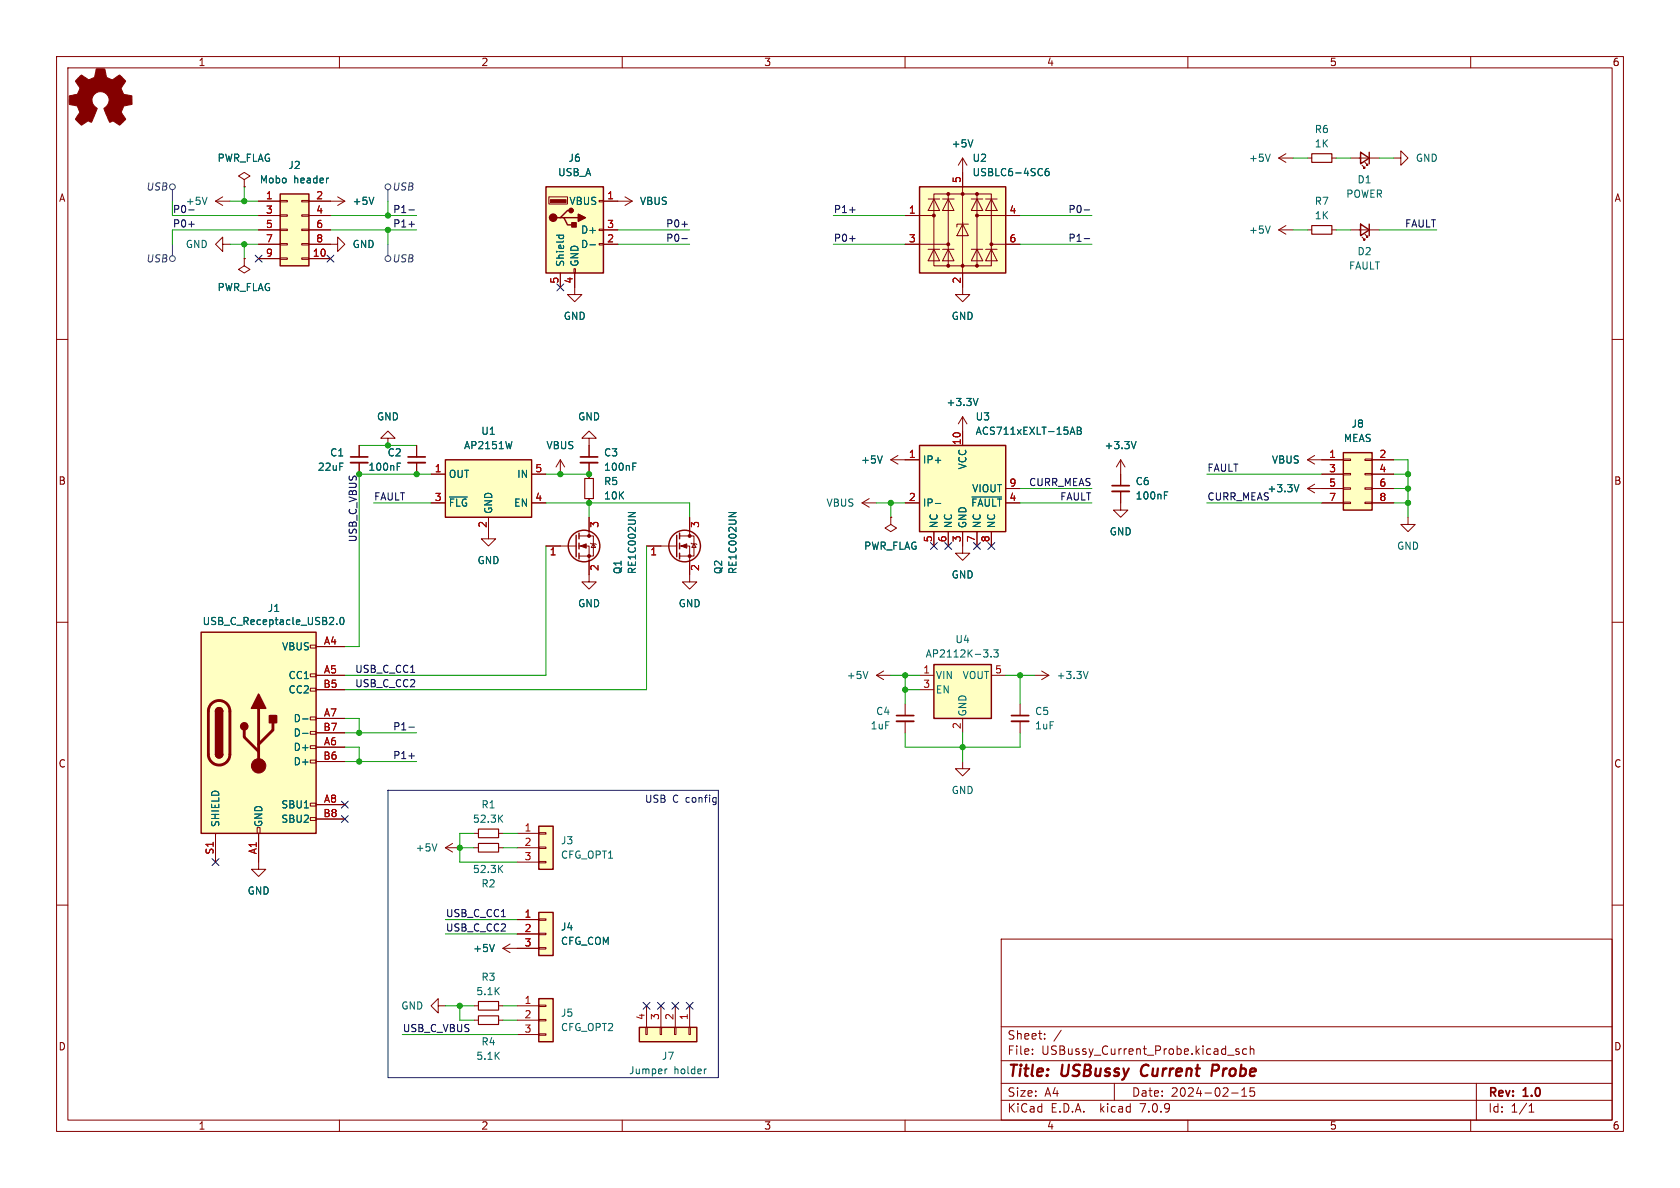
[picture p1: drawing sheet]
<svg xmlns="http://www.w3.org/2000/svg" width="297mm" height="210mm" viewBox="0 0 297 210" stroke-linecap="round" stroke-linejoin="round" font-family="sans-serif">
<g fill="none" stroke="#840000" stroke-width=".18">
<path d="M10 10h277v190h-277zM12 12h273v186h-273zM60 10v2M110 10v2M160 10v2M210 10v2M260 10v2M38.1 35.6h2.5M38.1 35.6l1.3 .7M39.4 34.8l-1.3 .8M43.2 31.8l1-.7-1-.6-1 .6 1 .7v1.2M43.2 33h.1"/>
<path d="M45.7 38.1h3.8M45.7 35.6h3.8M49.5 38h1.3v.2h-1.3zM49.5 35.4h1.3v.3h-1.3zM53.3 38h1.3v.2h-1.3zM53.3 35.4h1.3v.3h-1.3zM54.6 38.1h3.8M54.6 35.6h6.4M59.7 34.8l1.3 .8M61 35.6l-1.3 .7M97 34.8h3.3v1.3h-3.3zM105.9 35.4h.8v.3h-.8z"/>
<path d="M106.7 35.6h5.1M110.5 34.8l1.3 .8M111.8 35.6l-1.3 .7M160 38.1h5.1M164.1 35.2h2M165.1 35.2l1 2h-2zM166.6 35.2h2.1M167.6 34.3h5.1v12.7h-5.1zM167.6 35.2l1.1 2h-2.1zM167.6 34.3h-2.5v12.7h2.5M170.2 39.6l1 2.1h-2zM170.2 27.9v24.2h1.2l-1.2 1.2-1.3-1.2h1.3"/>
<path d="M170.2 27.9l-.8 1.3M170.2 27.9l.7 1.3M171.2 39.6h-2v.5M171.7 35.2h2M172.7 34.3h2.6v12.7h-2.6M172.7 35.2l1 2h-2zM172.7 38.1h7.6M174.2 35.2h2.1M175.3 35.2l1 2h-2.1zM226.1 27.9h2.5M226.1 27.9l1.2 .8M227.3 39.9l-1.2 .7"/>
<path d="M227.3 27.2l-1.2 .7M231.1 27.9h.8M235.5 27.9h.7M238.8 27.9h5M240.8 29.2l.5 .5h-.3h.3v-.2M241.3 28.7l.5 .5h-.2h.2v-.2M246.4 27.9h1.2v-1.2l1.3 1.2-1.3 1.3v-1.3M10 60h2M39.4 43.2v-1.3l-1.3 1.3 1.3 1.3v-1.3h1.2M43.2 45.7v1.3l1 .6-1 .7-1-.7 1-.6M43.2 45.7h.1M45.7 40.6h3.8"/>
<path d="M45.7 43.2h3.8M45.7 45.7h3.8M49.5 45.6h1.3v.2h-1.3zM49.5 43.1h1.3v.2h-1.3zM49.5 40.5h1.3v.3h-1.3zM53.3 45.6h1.3v.2h-1.3zM53.3 43.1h1.3v.2h-1.3zM53.3 40.5h1.3v.3h-1.3zM54.6 43.2h5.1v-1.3l1.3 1.3-1.3 1.3v-1.3M54.6 40.6h3.8M54.6 45.7h3.8M99.1 48.3v2.5"/>
<path d="M101.5 47.5h.2v.8h-.2zM101.6 48.3v3.8h1.3l-1.3 1.2-1.3-1.2h1.3M105.9 43.1h.8v.2h-.8zM105.9 40.5h.8v.3h-.8zM106.7 40.6h2.5M106.7 43.2h2.5M160 43.2h7.6M164.1 44.1h2M165.1 44.1l1 2h-2zM166.6 44.1h2.1M167.6 44.1l1.1 2h-2.1zM171.7 44.1h2"/>
<path d="M172.7 44.1l1 2h-2zM174.2 44.1h2.1M175.3 44.1l1 2h-2.1zM175.3 43.2h5M226.1 40.6h2.5M226.1 40.6l1.2 .8M231.1 40.6h.8M235.5 40.6h.7M238.8 40.6h5M240.8 41.9l.5 .5h-.3h.3v-.2M241.3 41.4l.5 .5h-.2h.2v-.2M285 60h2"/>
<path d="M63.5 78.7v2.1M68.6 77.5h1.2l-1.2-1.3-1.3 1.3h1.3v1.2M73.7 78.7v2.1M104.1 77.5h1.3l-1.3-1.3-1.2 1.3h1.2v3.3M170.2 73.7v5M170.2 73.7l-.8 1.2M170.2 73.7l.7 1.2M63.5 81.8v2M73.7 81.8v2M76.2 88.9h2.5M76.2 83.8h2.5M86.4 91.4v3.9h-1.3l1.3 1.2 1.2-1.2h-1.2"/>
<path d="M94 88.9h2.5M94 83.8h2.5M96.5 96.5h5.4M99.1 81.3l.7 1.3M99.1 81.3v2.5M99.1 81.3l-.8 1.3M102.4 96.5h1.7v6.4h-1.2l1.2 1.2 1.3-1.2h-1.3M102.4 94.7h2.5v3.6h-2.5M104.1 81.8v2.8M104.1 88.1v.8M104.1 91.4v3.3M104.4 96l.1 .1h.8l.1 .2"/>
<path d="M104.9 96.1l.4 .7h-.8zM114.3 96.5h5.3M120.1 96.5h1.8v6.4h-1.3l1.3 1.2 1.3-1.2h-1.3M120.1 94.7h2.6v3.6h-2.6M121.9 91.4v3.3M122.2 96l.1 .1h.8l.1 .2M122.7 96.1l.4 .7h-.8zM152.4 88.9l1.3 .8M152.4 88.9h2.5M153.7 88.1l-1.3 .8M157.5 91.4v1.3l1 .6-1 .7-1-.7 1-.6M157.5 91.4h.1"/>
<path d="M157.5 81.3h5.1M157.5 81.3l1.2 .7M158.7 80.5l-1.2 .8M160 88.9h2.6M165.1 94v2.5M167.6 94v2.5M170.2 94v3.8h1.2l-1.2 1.3-1.3-1.3h1.3M172.7 94v2.5M175.3 94v2.5M177.8 88.9h2.5M177.8 86.4h2.5M198.1 86.9v3.3h1.3l-1.3 1.2-1.3-1.2h1.3"/>
<path d="M198.1 81.3v4.6M198.1 81.3l-.7 1.3M198.1 81.3l.8 1.3M231.1 81.3h6.4M231.1 86.4h6.4M231.1 81.3l1.3 .7M231.1 86.4l1.3 .7M232.4 80.5l-1.3 .8M232.4 85.6l-1.3 .8M233.7 88.9h3.8M233.7 83.8h3.8M237.5 88.8h1.3v.2h-1.3z"/>
<path d="M237.5 86.2h1.3v.3h-1.3zM237.5 83.7h1.3v.2h-1.3zM237.5 81.2h1.3v.2h-1.3zM241.3 88.8h1.3v.2h-1.3zM241.3 86.2h1.3v.3h-1.3zM241.3 83.7h1.3v.2h-1.3zM241.3 81.2h1.3v.2h-1.3zM242.6 88.9h3.8M242.6 83.8h3.8M242.6 81.3h3.8M242.6 86.4h3.8M248.9 91.4v1.3h1.3l-1.3 1.3-1.3-1.3h1.3"/>
<path d="M10 110h2M54.9 119.1h1v.5h-1zM54.9 114h1v.6h-1zM55.9 119.4h5.1M55.9 114.3h5.1M154.9 119.4h2.6M154.9 119.4l1.3 .7M156.2 118.6l-1.3 .8M162.6 119.4h2.5M175.3 119.4h2.5M182.9 119.4h2.5M184.1 118.6l1.3 .8"/>
<path d="M185.4 119.4l-1.3 .7M285 110h2M54.9 134.4h1v.5h-1zM54.9 131.8h1v.5h-1zM54.9 129.3h1v.5h-1zM54.9 126.7h1v.6h-1zM54.9 121.7h1v.5h-1zM55.9 121.9h5.1M55.9 132.1h5.1M55.9 127h5.1M55.9 134.6h5.1M55.9 129.5h5.1"/>
<path d="M160 124.5v2M160 127.5v2M162.6 121.9h2.5M170.2 134.6v1.3h1.2l-1.2 1.3-1.3-1.3h1.3M170.2 127v2.5M180.3 124.5v2M180.3 127.5v2M10 160h2M38.1 147.3v5.1M45.5 146.3h.5v1h-.5zM45.7 147.3v6.4h1.3l-1.3 1.2-1.3-1.2h1.3M54.9 144.5h1v.5h-1z"/>
<path d="M54.9 142h1v.5h-1zM55.9 142.2h5.1M55.9 144.8h5.1M78.7 149.9h2.6M78.7 149.9l1.3 .7M80 149.1l-1.3 .8M83.8 147.3h.8M83.8 149.9h.8M88.1 147.3h.8M88.1 149.9h.8M91.4 147.3h3.8M91.4 149.9h3.8"/>
<path d="M91.4 152.4h3.8M95.2 152.3h1.3v.2h-1.3zM95.2 149.7h1.3v.3h-1.3zM95.2 147.2h1.3v.2h-1.3zM285 160h2M77.5 177.8v-1.3l-1.3 1.3 1.3 1.3v-1.3h1.2M83.8 177.8h.8M88.1 177.8h.8M88.9 167.6h6.3M88.9 167.6l1.3 .8M90.2 166.9l-1.3 .7M91.4 162.6h3.8"/>
<path d="M91.4 165.1h3.8M91.4 177.8h3.8M95.2 167.5h1.3v.3h-1.3zM95.2 165h1.3v.2h-1.3zM95.2 162.4h1.3v.3h-1.3zM95.2 177.7h1.3v.2h-1.3zM114.3 177.8v3.8M116.8 177.8v3.8M119.4 177.8v3.8M121.9 177.8v3.8M177 166h108v32h-108zM60 198v2"/>
<path d="M83.8 180.3h.8M88.1 180.3h.8M91.4 180.3h3.8M91.4 182.9h3.8M95.2 182.8h1.3v.2h-1.3zM95.2 180.2h1.3v.3h-1.3zM110 198v2M114.2 181.6h.2v1.3h-.2zM116.7 181.6h.3v1.3h-.3zM119.3 181.6h.2v1.3h-.2zM121.8 181.6h.2v1.3h-.2zM160 198v2"/>
<path d="M177 194.5h108M177 191.5h108M177 187.5h108M177 181.5h108M182.5 186.3v.1M182.5 185.5v.1M184.7 183.6v.1M184.7 182.8v.1M187.6 182.1l-1.3 2M197 191.5v3M210 198v2M217 186.5h1.2"/>
<path d="M217.7 193.2h1.2M219 185.5l-.3-.1-.2 .2v.2l.5 .2v.3h-.5M219.5 193.8h.9M219.5 192.7l.5-.4v1.5M220.4 185.5l-.4-.1-.3 .3v.4l.1 .2h.6M221 185.5l.2-.1 .4 .1 .1 .9M221 184.9v1.5M221.7 192.3h-.7v.7l.2-.1h.5l.1 .3-.1 .5-.2 .1-.5-.1M260 198v2M261 191.5v6.5M270.3 196.6h.9M270.3 195.5l.4-.4v1.5"/>
</g>
<path d="M202 188.5a1.27 1.27 0 0 0 0 1.6M215.2 188.2h-.8l-.2 2M215.2 189.2l-.9 .1" fill="none" stroke="#840000" stroke-width=".4"/>
<path d="M231.9 39.9h3.6v1.5h-3.6zM231.9 27.2h3.6v1.5h-3.6zM103.4 84.6h1.5v3.5h-1.5zM84.6 146.6h3.5v1.5h-3.5zM84.6 149.1h3.5v1.5h-3.5zM84.6 179.6h3.5v1.5h-3.5zM84.6 177h3.5v1.6h-3.5z" fill="none" stroke="#840000" stroke-width=".2"/>
<g fill="#ffffc2" stroke="#ffffc2" stroke-width=".18">
<path d="M165.1 117.5h10.2v9.5h-10.2z"/>
<path d="M162.6 33h15.2v15.3h-15.2z"/>
<path d="M95.2 146.1h2.6v7.6h-2.6z"/>
<path d="M78.7 81.3h15.3v10.1h-15.3z"/>
<path d="M237.5 80h5.1v10.2h-5.1z"/>
<path d="M162.6 78.7h15.2v15.3h-15.2z"/>
<path d="M95.2 161.3h2.6v7.6h-2.6z"/>
<path d="M95.2 176.5h2.6v7.7h-2.6z"/>
<path d="M113 181.6h10.2v2.6h-10.2z"/>
<path d="M35.6 111.8h20.3v35.5h-20.3z"/>
<path d="M96.5 33h10.2v15.3h-10.2z"/>
<path d="M49.5 34.3h5.1v12.7h-5.1z"/>
</g>
<g fill="none" stroke="#840000" stroke-width=".25">
<path d="M49.5 34.3h5.1v12.7h-5.1zM96.5 33h10.2v15.3h-10.2zM99.1 38.5h.6l.6 1.3h1.3M99.7 38.5h2.5M101 37.2h-.7l-1.2 1.3h-.7M162.6 33h15.2v15.3h-15.2zM240.5 26.9l1.6 1-1.6 1.1zM240.5 39.6l1.6 1-1.6 1.1zM242.1 26.9v2.1M242.1 39.6v2.1M162.6 78.7h15.2v15.3h-15.2zM78.7 81.3h15.3v10.1h-15.3z"/>
<path d="M101.9 94.6v3.8M102.4 94.2v1.1M102.4 96v1M102.4 97.8v1M119.6 94.6v3.8M120.1 94.2v1.1M120.1 96v1M120.1 97.8v1M237.5 80h5.1v10.2h-5.1zM35.6 111.8h20.3v35.5h-20.3zM165.1 117.5h10.2v9.5h-10.2zM38.1 133.4a.64 .64 0 0 0 .6 .6 .64 .64 0 0 0 .7-.6"/>
<path d="M38.1 125.7a.64 .64 0 0 1 .6-.6 .64 .64 0 0 1 .7 .6M95.2 146.1h2.6v7.6h-2.6zM95.2 161.3h2.6v7.6h-2.6zM95.2 176.5h2.6v7.7h-2.6zM113 181.6h10.2v2.6h-10.2z"/>
<circle cx="103.3" cy="96.5" r="2.79"/>
<circle cx="121" cy="96.5" r="2.79"/>
</g>
<g fill="none" stroke="#006464" stroke-width=".18">
<path d="M36.6 34.9l-.4 1.2M58 31.5h.1M66.1 34.9l-.4 1.2M172 24.7l-.4 1.3M185.4 29.8l-.4 .1a.85 .85 0 0 0 0 1.2l.4-.2 .1-.4-.3-.2h-.3l-.1 .2M224.6 39.9l-.5 1.3M224.6 27.2l-.5 1.3M98.4 41.6h1.2M98.9 41.6l-.1 .3M99.6 41.6v.3M104.3 43.3h1M90.5 78l-.3 1.3"/>
<path d="M172.9 70.4l-.4 1.3M189.3 76.4h.6M189.6 75.5l.4 1.3M190.4 75.5h.5l.2 .3-.2 .3 .2 .1 .1 .3-.3 .3h-.5zM190.4 76.1h.5M200.8 78l-.4 1.3M70.2 82.5h.4M70.2 81.9h.6M79.5 87.9h3.1M111.1 90.6h1.2l-1.2 .7M111.9 82.5h.4M111.9 81.9h.6"/>
<path d="M128.8 90.6h1.3l-1.3 .7M156 80.6l-.4 1.3M165.3 89h1M171.8 87.9h5.3M205.9 87.6h.4M205.9 86.9h.6M229.6 85.7l-.4 1.2M59.5 110.3v.1M60.2 109.3l.2-.2a.68 .68 0 0 1 .4 .7 .68 .68 0 0 1-.4 .6l-.2-.1-.1-.4zM153.4 118.7l-.4 1.3M173.9 114.9h.8l-.5 .5M174.6 115.5v.5"/>
<path d="M175.2 116v.1M175.7 114.9h.8l-.5 .5 .4 .1v.5l-.2 .1-.5-.1M192.4 118.7l-.5 1.3M53.5 127.1h1M53.5 129.6h1M77.2 149.2l-.4 1.2M88.3 144.6l.6 .8M88.3 153.5l.6 .7M88.9 144.1l-.8 .7M88.9 153l-.8 .7M87.4 166.9l-.4 1.3M117.9 189l-.3 .1"/>
<path d="M124.9 189h-.3"/>
</g>
<path d="M62 81.8h3M72.1 81.8h3.1M102.6 81.8h3.1M196.6 86.9h3M158.5 127.5h3M178.8 127.5h3.1" fill="none" stroke="#840000" stroke-width=".33"/>
<path d="M62 80.8h3M72.1 80.8h3.1M102.6 80.8h3.1M196.6 85.9h3M158.5 126.5h3M178.8 126.5h3.1" fill="none" stroke="#840000" stroke-width=".3"/>
<g fill="#840000" stroke="#840000" stroke-width=".18">
<path d="M102.6 96.5l1-.4v.8z"/>
<path d="M120.4 96.5l1-.4v.8z"/>
<path d="M97.3 35.3h2.8v.5h-2.8z"/>
<path d="M13.8 13.8l.6-.5 .9 .5a.62 .62 0 0 0 1 0h.2a1.62 1.62 0 0 0 .5-1.4l.1-.2h1.4l.2 .8a.74 .74 0 0 0 .7 .9l.5 .2 1.3-.8 1 1-.4 .7a.75 .75 0 0 0-.2 1.2l.2 .5 1.5 .2v1.5l-1.4 .3-.1 .1a1.23 1.23 0 0 0-.2 1.2l.6 1.1-.1 .1-1 .9-.8-.5a.54 .54 0 0 0-.8 0l-1.1-2.3a2.33 2.33 0 0 0 .9-2 1.54 1.54 0 0 0-2.5-.7 1.54 1.54 0 0 0 .4 2.6l-1.1 2.4a.69 .69 0 0 0-1.1 .1l-.6 .4-1.1-1 .8-1.2-.2-.6a.71 .71 0 0 0-.9-.7l-.8-.2v-1.5h.5a1.11 1.11 0 0 0 1.2-.7 .72 .72 0 0 0-.2-1.2l-.4-.7z"/>
<circle cx="165.1" cy="38.1" r=".25"/>
<circle cx="167.6" cy="47" r=".25"/>
<circle cx="167.6" cy="43.2" r=".25"/>
<circle cx="167.6" cy="34.3" r=".25"/>
<circle cx="170.2" cy="47" r=".25"/>
<circle cx="170.2" cy="34.3" r=".25"/>
<circle cx="172.7" cy="47" r=".25"/>
<circle cx="172.7" cy="38.1" r=".25"/>
<circle cx="172.7" cy="34.3" r=".25"/>
<circle cx="175.3" cy="43.2" r=".25"/>
<circle cx="104.1" cy="98.3" r=".25"/>
<circle cx="104.1" cy="94.7" r=".25"/>
<circle cx="121.9" cy="98.3" r=".25"/>
<circle cx="121.9" cy="94.7" r=".25"/>
<circle cx="45.7" cy="135.4" r="1.27"/>
</g>
<path d="M37.4 124.4a1.9 1.9 0 0 1 2.1-.4 1.9 1.9 0 0 1 1.1 1.7v7.7a1.91 1.91 0 0 1-1.9 1.8 1.91 1.91 0 0 1-1.9-1.8v-7.8l.2-.7zM43.2 129v1.3l2.5 2.5M45.7 125.2v10.2M48.3 127.8v1.2l-2.6 2.6" fill="none" stroke="#840000" stroke-width=".51"/>
<g fill="#840000" stroke="#840000" stroke-width=".25">
<path d="M38.1 133.4h1.3a.64 .64 0 0 1-.7 .6 .64 .64 0 0 1-.6-.6z"/>
<path d="M38.1 125.7h1.3v7.7h-1.3z"/>
<path d="M38.3 125.3a.64 .64 0 0 1 .7-.2 .64 .64 0 0 1 .4 .6h-1.3z"/>
<path d="M45.7 122.7l1.3 2.5h-2.6z"/>
<path d="M47.6 126.5h1.3v1.3h-1.3z"/>
<path d="M102.2 37.8l1.3 .7-1.3 .6z"/>
<path d="M101.1 39.4h.8v.7h-.8z"/>
<circle cx="43.2" cy="128.4" r=".63"/>
<circle cx="97.8" cy="38.5" r=".63"/>
<circle cx="101" cy="37.2" r=".38"/>
</g>
<g fill="none" stroke="#484848" stroke-width=".18">
<path d="M30.5 33.5v2.1M68.6 33.5v2.1M30.5 43.2v2M68.6 43.2v2"/>
<circle cx="30.5" cy="33" r=".51"/>
<circle cx="68.6" cy="33" r=".51"/>
<circle cx="30.5" cy="45.7" r=".51"/>
<circle cx="68.6" cy="45.7" r=".51"/>
</g>
<path d="M33.4 37.1h.9M33.4 39.6h.9M72.3 37.1h1M72.3 39.6h1M120.5 39.6h1M150.2 37.1h1M191.7 37.1h.9M120.5 42.2h1M150.2 42.2h1M191.7 42.2h.9M72.3 128.5h1M72.3 133.6h1" fill="none" stroke="#0f0f0f" stroke-width=".18"/>
<path d="M68.6 139.7h58.4v50.8h-58.4zM126.5 141h.1M126.6 141l-.1 1.1M126.6 141.8h-.1" fill="none" stroke="#0000c2" stroke-width=".18"/>
<g fill="none" stroke="#009600" stroke-width=".18">
<path d="M30.5 35.6v2.5h15.2M40.6 35.6h5.1M43.2 33v2.6M58.4 38.1h15.3M68.6 35.6v2.5M147.3 38.1h12.7M180.3 38.1h12.7M228.6 27.9h2.5M236.2 27.9h2.6M243.8 27.9h2.6M40.6 43.2h5.1M43.2 43.2v2.5"/>
<path d="M45.7 40.6h-15.2v2.6M58.4 40.6h15.3M68.6 40.6v2.6M109.2 43.2h12.7M109.2 40.6h12.7M147.3 43.2h12.7M180.3 43.2h12.7M228.6 40.6h2.5M236.2 40.6h2.6M243.8 40.6h10.2M63.5 78.7h10.2M66 88.9h10.2"/>
<path d="M76.2 83.8h-12.7v30.5h-2.5M96.5 88.9h25.4v2.5M96.5 96.5v22.9h-35.5M96.5 83.8h7.6M104.1 88.9v2.5M114.3 96.5v25.4h-53.3M154.9 88.9h5.1M157.5 88.9v2.5M180.3 88.9h12.7M180.3 86.4h12.7M213.4 88.9h20.3M213.4 83.8h20.3"/>
<path d="M246.4 88.9h2.5M246.4 81.3h2.5v10.1M246.4 83.8h2.5M246.4 86.4h2.5M157.5 119.4h5.1M160 119.4v5.1M177.8 119.4h5.1M180.3 119.4v5.1M61 132.1h2.5v2.5M61 134.6h12.7M61 127h2.5v2.5M61 129.5h12.7"/>
<path d="M160 129.5v2.6h20.3v-2.6M160 121.9h2.6M170.2 129.5v5.1M81.3 149.9h2.5M83.8 147.3h-2.5v5.1h10.1M88.9 147.3h2.5M88.9 149.9h2.5M78.7 177.8h5.1M78.7 162.6h12.7M78.7 165.1h12.7M81.3 177.8v2.5h2.5M88.9 177.8h2.5"/>
<path d="M71.1 182.9h20.3M88.9 180.3h2.5"/>
</g>
<g fill="none" stroke="#000084" stroke-width=".18">
<path d="M45.1 45.1l1.2 1.2M46.3 45.1l-1.2 1.2M57.8 45.1l1.2 1.2M59 45.1l-1.2 1.2M98.5 50.2l1.2 1.2M99.7 50.2l-1.2 1.2M164.5 95.9l1.2 1.2M165.7 95.9l-1.2 1.2M167 95.9l1.2 1.2M168.2 95.9l-1.2 1.2M172.1 95.9l1.2 1.2M173.3 95.9l-1.2 1.2"/>
<path d="M174.7 95.9l1.2 1.2M175.9 95.9l-1.2 1.2M37.5 151.8l1.2 1.2M38.7 151.8l-1.2 1.2M60.4 141.6l1.2 1.2M60.4 144.2l1.2 1.2M61.6 141.6l-1.2 1.2M61.6 144.2l-1.2 1.2M113.7 177.2l1.2 1.2M114.9 177.2l-1.2 1.2M116.2 177.2l1.2 1.2M117.4 177.2l-1.2 1.2"/>
<path d="M118.8 177.2l1.2 1.2M120 177.2l-1.2 1.2M121.3 177.2l1.2 1.2M122.5 177.2l-1.2 1.2"/>
</g>
<g fill="#009600" stroke="#009600" stroke-width=".18">
<circle cx="248.9" cy="88.9" r=".46"/>
<circle cx="248.9" cy="86.4" r=".46"/>
<circle cx="248.9" cy="83.8" r=".46"/>
<circle cx="81.3" cy="177.8" r=".46"/>
<circle cx="81.3" cy="149.9" r=".46"/>
<circle cx="63.5" cy="129.5" r=".46"/>
<circle cx="63.5" cy="134.6" r=".46"/>
<circle cx="68.6" cy="78.7" r=".46"/>
<circle cx="73.7" cy="83.8" r=".46"/>
<circle cx="63.5" cy="83.8" r=".46"/>
<circle cx="99.1" cy="83.8" r=".46"/>
<circle cx="68.6" cy="40.6" r=".46"/>
<circle cx="68.6" cy="38.1" r=".46"/>
<circle cx="104.1" cy="88.9" r=".46"/>
<circle cx="104.1" cy="83.8" r=".46"/>
<circle cx="160" cy="121.9" r=".46"/>
<circle cx="160" cy="119.4" r=".46"/>
<circle cx="157.5" cy="88.9" r=".46"/>
<circle cx="43.2" cy="35.6" r=".46"/>
<circle cx="43.2" cy="43.2" r=".46"/>
<circle cx="170.2" cy="132.1" r=".46"/>
<circle cx="180.3" cy="119.4" r=".46"/>
</g>
<g font-size="2.8" fill="#840000">
<text x="178" y="190.9">Title:</text>
<text x="187.7" y="190.9">USBussy</text>
<text x="202.6" y="190.9">Current</text>
<text x="215.8" y="190.9">Probe</text>
</g>
<g font-size="2.1" fill="#840000">
<text x="178" y="184">Sheet:</text>
<text x="178" y="186.7">File:</text>
<text x="184.1" y="186.7">USBussy_Current_Probe.kicad_sch</text>
<text x="178" y="196.9">KiCad</text>
<text x="178" y="194.1">Size:</text>
<text x="184.7" y="194.1">A4</text>
<text x="185.7" y="196.9">E.D.A.</text>
<text x="194.6" y="196.9">kicad</text>
<text x="200" y="194.1">Date:</text>
<text x="201.8" y="196.9">7.0.9</text>
<text x="207" y="194.1">2024-02-15</text>
<text x="263" y="194.3">Rev:</text>
<text x="263" y="196.9">Id:</text>
<text x="267.1" y="196.9">1/1</text>
<text x="269.4" y="194.3">1.0</text>
</g>
<g font-size="1.8" fill="#840000">
<text x="35" y="11.9">1</text>
<text x="85" y="11.9">2</text>
<text x="135" y="11.9">3</text>
<text x="185" y="11.9">4</text>
<text x="235" y="11.9">5</text>
<text x="285" y="11.9">6</text>
<text x="10.3" y="35.9">A</text>
<text x="285.3" y="35.9">A</text>
<text x="10.3" y="85.9">B</text>
<text x="285.3" y="85.9">B</text>
<text x="10.3" y="135.9">C</text>
<text x="285.3" y="135.9">C</text>
<text x="10.3" y="185.9">D</text>
<text x="285.3" y="185.9">D</text>
<text x="35" y="199.9">1</text>
<text x="85" y="199.9">2</text>
<text x="135" y="199.9">3</text>
<text x="185" y="199.9">4</text>
<text x="235" y="199.9">5</text>
<text x="285" y="199.9">6</text>
</g>
<g font-size="1.8" fill="#006464">
<text x="232.3" y="23.7">R6</text>
<text x="38.4" y="28.8">PWR_FLAG</text>
<text x="100.4" y="28.8">J6</text>
<text x="168.1" y="26.3">+5V</text>
<text x="171.8" y="28.8">U2</text>
<text x="220.7" y="28.8">+5V</text>
<text x="232.3" y="26.3">1K</text>
<text x="250.2" y="28.8">GND</text>
<text x="45.8" y="32.6">Mobo</text>
<text x="50.9" y="30.1">J2</text>
<text x="51.9" y="32.6">header</text>
<text x="98.6" y="31.3">USB_A</text>
<text x="171.8" y="31.3">USBLC6-4SC6</text>
<text x="237.9" y="35.2">POWER</text>
<text x="239.9" y="32.6">D1</text>
<text x="32.7" y="36.4">+5V</text>
<text x="62.2" y="36.4">+5V</text>
<text x="100.6" y="36.4">VBUS</text>
<text x="102.6" y="41.5">D+</text>
<text x="113" y="36.4">VBUS</text>
<text x="220.7" y="41.5">+5V</text>
<text x="232.3" y="36.4">R7</text>
<text x="232.3" y="39">1K</text>
<text x="32.7" y="44">GND</text>
<text x="62.2" y="44">GND</text>
<text x="99.9" y="47.2" transform="rotate(-90 99.9 47.2)">Shield</text>
<text x="102.5" y="47.2" transform="rotate(-90 102.5 47.2)">GND</text>
<text x="102.6" y="44">D-</text>
<text x="238.4" y="47.9">FAULT</text>
<text x="239.9" y="45.3">D2</text>
<text x="38.4" y="51.7">PWR_FLAG</text>
<text x="99.6" y="56.7">GND</text>
<text x="168.1" y="56.7">GND</text>
<text x="167.2" y="72">+3.3V</text>
<text x="66.5" y="74.5">GND</text>
<text x="85" y="77.1">U1</text>
<text x="102.1" y="74.5">GND</text>
<text x="172.4" y="74.5">U3</text>
<text x="172.4" y="77.1">ACS711xEXLT-15AB</text>
<text x="238.8" y="75.8">J8</text>
<text x="56.1" y="83.4">22uF</text>
<text x="58.3" y="80.9">C1</text>
<text x="65" y="83.4">100nF</text>
<text x="68.4" y="80.9">C2</text>
<text x="81.9" y="79.6">AP2151W</text>
<text x="96.5" y="79.6">VBUS</text>
<text x="106.7" y="80.9">C3</text>
<text x="106.7" y="83.4">100nF</text>
<text x="152.1" y="82.1">+5V</text>
<text x="163.1" y="82.1">IP+</text>
<text x="171" y="83.1" transform="rotate(-90 171 83.1)">VCC</text>
<text x="195.2" y="79.6">+3.3V</text>
<text x="224.8" y="82.1">VBUS</text>
<text x="237.5" y="78.3">MEAS</text>
<text x="79.2" y="84.7">OUT</text>
<text x="79.2" y="89.8">~{FLG}</text>
<text x="90.8" y="89.8">EN</text>
<text x="91.3" y="84.7">IN</text>
<text x="106.7" y="86">R5</text>
<text x="106.7" y="88.5">10K</text>
<text x="146" y="89.8">VBUS</text>
<text x="163.1" y="89.8">IP-</text>
<text x="171.6" y="89.8">~{FAULT}</text>
<text x="171.8" y="87.2">VIOUT</text>
<text x="200.7" y="86">C6</text>
<text x="200.7" y="88.5">100nF</text>
<text x="224" y="87.2">+3.3V</text>
<text x="87.2" y="90.9" transform="rotate(-90 87.2 90.9)">GND</text>
<text x="166" y="93.5" transform="rotate(-90 166 93.5)">NC</text>
<text x="168.5" y="93.5" transform="rotate(-90 168.5 93.5)">NC</text>
<text x="171" y="93.5" transform="rotate(-90 171 93.5)">GND</text>
<text x="173.6" y="93.5" transform="rotate(-90 173.6 93.5)">NC</text>
<text x="176.1" y="93.5" transform="rotate(-90 176.1 93.5)">NC</text>
<text x="196.1" y="94.8">GND</text>
<text x="84.3" y="99.9">GND</text>
<text x="110.1" y="101.6" transform="rotate(-90 110.1 101.6)">Q1</text>
<text x="112.6" y="101.6" transform="rotate(-90 112.6 101.6)">RE1C002UN</text>
<text x="127.9" y="101.6" transform="rotate(-90 127.9 101.6)">Q2</text>
<text x="130.4" y="101.6" transform="rotate(-90 130.4 101.6)">RE1C002UN</text>
<text x="152.7" y="97.4">PWR_FLAG</text>
<text x="246.9" y="97.4">GND</text>
<text x="102.1" y="107.5">GND</text>
<text x="119.9" y="107.5">GND</text>
<text x="168.1" y="102.5">GND</text>
<text x="35.7" y="110.7">USB_C_Receptacle_USB2.0</text>
<text x="47.2" y="108.4">J1</text>
<text x="168.8" y="113.9">U4</text>
<text x="49.8" y="115.2">VBUS</text>
<text x="163.5" y="116.4">AP2112K-3.3</text>
<text x="50.9" y="120.2">CC1</text>
<text x="50.9" y="122.8">CC2</text>
<text x="149.6" y="120.2">+5V</text>
<text x="165.4" y="120.2">VIN</text>
<text x="165.4" y="122.8">EN</text>
<text x="170.1" y="120.2">VOUT</text>
<text x="186.7" y="120.2">+3.3V</text>
<text x="51.8" y="127.9">D-</text>
<text x="51.8" y="130.4">D-</text>
<text x="153.8" y="129.1">1uF</text>
<text x="154.8" y="126.6">C4</text>
<text x="171" y="126.7" transform="rotate(-90 171 126.7)">GND</text>
<text x="182.9" y="126.6">C5</text>
<text x="182.9" y="129.1">1uF</text>
<text x="51.8" y="132.9">D+</text>
<text x="51.8" y="135.5">D+</text>
<text x="49.6" y="143.1">SBU1</text>
<text x="85" y="143.1">R1</text>
<text x="168.1" y="140.6">GND</text>
<text x="39" y="146.3" transform="rotate(-90 39 146.3)">SHIELD</text>
<text x="46.6" y="146.3" transform="rotate(-90 46.6 146.3)">GND</text>
<text x="49.6" y="145.6">SBU2</text>
<text x="83.5" y="145.6">52.3K</text>
<text x="99.1" y="149.5">J3</text>
<text x="73.4" y="150.7">+5V</text>
<text x="83.5" y="154.5">52.3K</text>
<text x="99.1" y="152">CFG_OPT1</text>
<text x="43.7" y="158.3">GND</text>
<text x="85" y="157.1">R2</text>
<text x="99.1" y="164.7">J4</text>
<text x="99.1" y="167.2">CFG_COM</text>
<text x="83.5" y="168.5">+5V</text>
<text x="85" y="173.6">R3</text>
<text x="70.8" y="178.7">GND</text>
<text x="84.1" y="176.1">5.1K</text>
<text x="99.1" y="179.9">J5</text>
<text x="85" y="185">R4</text>
<text x="99.1" y="182.5">CFG_OPT2</text>
<text x="84.1" y="187.6">5.1K</text>
<text x="111.1" y="190.1">Jumper</text>
<text x="116.9" y="187.6">J7</text>
<text x="119.1" y="190.1">holder</text>
</g>
<g font-size="1.8" fill="#484848">
<text x="25.8" y="33.9">USB</text>
<text x="69.3" y="33.9">USB</text>
<text x="25.8" y="46.6">USB</text>
<text x="69.3" y="46.6">USB</text>
</g>
<g font-size="1.8" fill="#a90000">
<text x="46.9" y="35.3">1</text>
<text x="55.8" y="35.3">2</text>
<text x="107.2" y="35.3">1</text>
<text x="169.9" y="32.5" transform="rotate(-90 169.9 32.5)">5</text>
<text x="46.9" y="37.8">3</text>
<text x="46.9" y="40.4">5</text>
<text x="55.8" y="37.8">4</text>
<text x="55.8" y="40.4">6</text>
<text x="107.2" y="40.4">3</text>
<text x="160.6" y="37.8">1</text>
<text x="178.4" y="37.8">4</text>
<text x="46.9" y="42.9">7</text>
<text x="46.9" y="45.5">9</text>
<text x="55.2" y="45.5">10</text>
<text x="55.8" y="42.9">8</text>
<text x="107.2" y="42.9">2</text>
<text x="160.6" y="42.9">3</text>
<text x="178.4" y="42.9">6</text>
<text x="98.8" y="50.2" transform="rotate(-90 98.8 50.2)">5</text>
<text x="101.3" y="50.2" transform="rotate(-90 101.3 50.2)">4</text>
<text x="169.9" y="50.2" transform="rotate(-90 169.9 50.2)">2</text>
<text x="76.8" y="83.6">1</text>
<text x="94.5" y="83.6">5</text>
<text x="160.6" y="81">1</text>
<text x="169.9" y="78.8" transform="rotate(-90 169.9 78.8)">10</text>
<text x="234.9" y="81">1</text>
<text x="234.9" y="83.6">3</text>
<text x="243.8" y="81">2</text>
<text x="243.8" y="83.6">4</text>
<text x="76.8" y="88.6">3</text>
<text x="94.5" y="88.6">4</text>
<text x="160.6" y="88.6">2</text>
<text x="178.4" y="88.6">4</text>
<text x="178.4" y="86.1">9</text>
<text x="234.9" y="86.1">5</text>
<text x="234.9" y="88.6">7</text>
<text x="243.8" y="86.1">6</text>
<text x="243.8" y="88.6">8</text>
<text x="86.1" y="93.4" transform="rotate(-90 86.1 93.4)">2</text>
<text x="106.1" y="93.4" transform="rotate(-90 106.1 93.4)">3</text>
<text x="123.9" y="93.4" transform="rotate(-90 123.9 93.4)">3</text>
<text x="164.8" y="96" transform="rotate(-90 164.8 96)">5</text>
<text x="167.4" y="96" transform="rotate(-90 167.4 96)">6</text>
<text x="169.9" y="96" transform="rotate(-90 169.9 96)">3</text>
<text x="172.5" y="96" transform="rotate(-90 172.5 96)">7</text>
<text x="175" y="96" transform="rotate(-90 175 96)">8</text>
<text x="97.1" y="98.5">1</text>
<text x="106.1" y="101" transform="rotate(-90 106.1 101)">2</text>
<text x="114.9" y="98.5">1</text>
<text x="123.9" y="101" transform="rotate(-90 123.9 101)">2</text>
<text x="57.2" y="114">A4</text>
<text x="57.2" y="119.1">A5</text>
<text x="163.1" y="119.1">1</text>
<text x="175.8" y="119.1">5</text>
<text x="57.1" y="121.7">B5</text>
<text x="163.1" y="121.7">3</text>
<text x="57.1" y="129.3">B7</text>
<text x="57.2" y="131.8">A6</text>
<text x="57.2" y="126.7">A7</text>
<text x="169.9" y="129" transform="rotate(-90 169.9 129)">2</text>
<text x="57.1" y="134.4">B6</text>
<text x="57.2" y="142">A8</text>
<text x="57.1" y="144.5">B8</text>
<text x="92.6" y="147.1">1</text>
<text x="92.6" y="149.6">2</text>
<text x="37.8" y="151.2" transform="rotate(-90 37.8 151.2)">S1</text>
<text x="45.5" y="151.1" transform="rotate(-90 45.5 151.1)">A1</text>
<text x="92.6" y="152.1">3</text>
<text x="92.6" y="162.3">1</text>
<text x="92.6" y="164.8">2</text>
<text x="92.6" y="167.4">3</text>
<text x="92.6" y="177.5">1</text>
<text x="92.6" y="180.1">2</text>
<text x="92.6" y="182.6">3</text>
<text x="114" y="180.4" transform="rotate(-90 114 180.4)">4</text>
<text x="116.6" y="180.4" transform="rotate(-90 116.6 180.4)">3</text>
<text x="119.1" y="180.4" transform="rotate(-90 119.1 180.4)">2</text>
<text x="121.7" y="180.4" transform="rotate(-90 121.7 180.4)">1</text>
</g>
<g font-size="1.8" fill="#0f0f0f">
<text x="30.5" y="37.8">P0-</text>
<text x="30.5" y="40.3">P0+</text>
<text x="69.4" y="37.8">P1-</text>
<text x="69.4" y="40.3">P1+</text>
<text x="117.7" y="40.3">P0+</text>
<text x="147.3" y="37.8">P1+</text>
<text x="188.8" y="37.8">P0-</text>
<text x="248.3" y="40.3">FAULT</text>
<text x="117.7" y="42.8">P0-</text>
<text x="147.3" y="42.8">P0+</text>
<text x="188.8" y="42.8">P1-</text>
<text x="213.4" y="83.5">FAULT</text>
<text x="66" y="88.6">FAULT</text>
<text x="181.8" y="86">CURR_MEAS</text>
<text x="187.3" y="88.6">FAULT</text>
<text x="213.4" y="88.6">CURR_MEAS</text>
<text x="63.2" y="95.9" transform="rotate(-90 63.2 95.9)">USB_C_VBUS</text>
<text x="62.7" y="119">USB_C_CC1</text>
<text x="62.7" y="121.6">USB_C_CC2</text>
<text x="69.4" y="129.2">P1-</text>
<text x="69.4" y="134.3">P1+</text>
<text x="78.7" y="164.8">USB_C_CC2</text>
<text x="78.7" y="162.2">USB_C_CC1</text>
<text x="71.1" y="182.5">USB_C_VBUS</text>
</g>
<g font-size="1.8" fill="#0000c2">
<text x="113.9" y="142">USB</text>
<text x="118.9" y="142">C config</text>
</g>
</svg>
